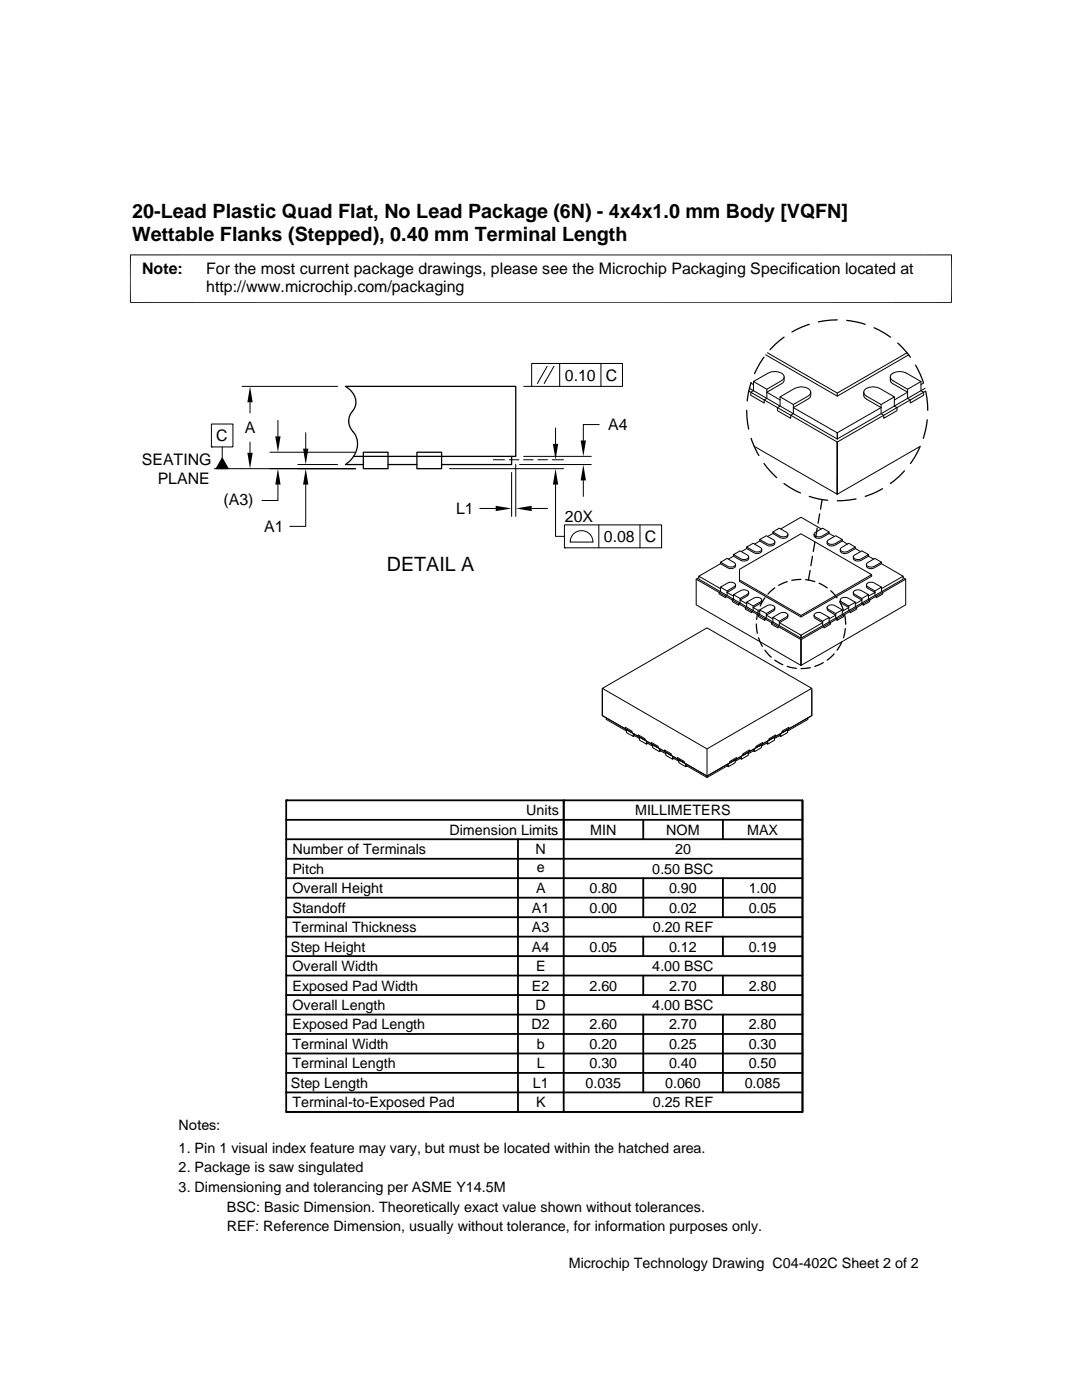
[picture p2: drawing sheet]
<svg xmlns="http://www.w3.org/2000/svg" width="216mm" height="279mm" viewBox="0 0 216 279" stroke-linecap="round" stroke-linejoin="round" font-family="sans-serif">
<g fill="none" stroke="#000" stroke-width=".2">
<path d="M26 50.8v9.7M189.9 50.8v9.7M189.9 50.9h-164M25.9 60.4h164M48.3 77.1h19.1M104.5 77.1h1.6M106.1 72.5h18.1v4.6h-18.1zM109.2 73.1l-2 3.4M110.5 73.1l-1.9 3.4M111.7 72.5v4.6M119.9 72.5v4.6M149.4 78l17.7 10.2 17.6-10.2"/>
<path d="M149.5 77.5l17.5 10.1M149.8 76.5l.5 .3M150.3 76.1l3-1.6a2.38 2.38 0 0 1 3.1 .5v.4l-.2 .4-3.2 1.9zM150.3 76.1v1.9l-.5 .3v.6l2.7 1.5v-.6l.5-.3v-1.8M152.8 70.8l14.3 8.3 14.2-8.3M153.1 70.4l14 8 13.9-8M155.7 79.2l2.9-1.7a2.4 2.4 0 0 1 3.1 .6v.4l-.2 .4-3.2 1.8zM155.7 79.2v1.8l-.6 .3v.7l2.7 1.5v-.6l.5-.3v-1.9M156.5 75.2a1.12 1.12 0 0 1-.6 1.4l-2.9 1.7 2.7 1.5M161.8 78.3a1.16 1.16 0 0 1-.6 1.4l-2.9 1.6 8.8 5.1M167.1 78.4v.7M172.3 78.3a1.16 1.16 0 0 0 .6 1.4l2.9 1.6-8.8 5.1"/>
<path d="M172.7 77.7a2.79 2.79 0 0 1 2.8-.2l3 1.7-2.7 1.5-3.1-1.8-.4-.6zM177.7 75.2a1.12 1.12 0 0 0 .5 1.4l2.9 1.7-2.6 1.5M177.9 74.6a2.71 2.71 0 0 1 2.9-.1l3 1.6-2.7 1.6-3.2-1.9-.2-.6zM178.5 79.2v1.8l.5 .3v.7l-2.7 1.5v-.6l-.5-.3v-1.9M183.8 76.1v1.9l.5 .3v.6l-2.7 1.5v-.6l-.5-.3v-1.8M184.3 76.5l-.5 .3M184.6 77.5l-17.5 10.1M42.2 84.6h4.3v4.6h-4.3zM42.2 89.2h.1M42.8 93.5h28.1M44.3 91.4l1.3 2.1h-2.5zM44.3 89.2v2.2"/>
<path d="M49.9 80.3v2.1M49.9 88.2v2.2M53.9 90.3h17M55.5 96.7v3.2h-3.2M55.5 83.9v3.2M59.4 92.7h8M61 96.7v8.4h-3.2M61 86.4v3.1M89.7 93.5h22.7M98.4 91.8h2.3M101.6 91.8h1.9M102.1 94.3v8.8"/>
<path d="M102.9 92.7v10.4M103.7 92.7h14.3M104.5 91.8h1.9M104.5 91.1h13.5M107.3 91.8h1.9M110.2 91.8h2.2M110.8 96.7v10.3h1.8M110.8 85.4v3.2M116.4 95.9v3.2M119.6 84.7h-3.2v3.2M150.5 89l16.6 9.6 16.6-9.6M167.1 86.4v1.2"/>
<path d="M167.1 88.2l-.1 10.4M95.7 101.5h3.2M106.1 101.5h3.2M112.6 104.8h19.4v4.5h-19.4zM112.6 109.3h.1M114.5 106.5a2.29 2.29 0 0 1 2.5-.4 2.29 2.29 0 0 1 1.3 2.1h-4.5l.3-1.2zM119.5 104.8v4.5M127.7 104.8v4.5M138.9 115.6v5.1l20.9 12.1 20.9-12.1v-5.1M139.4 115.3l-.5 .3 20.9 12.1 20.9-12.1-.5-.3M139.4 115v.6l20.4 11.8M143.8 112.5l-4.4 2.5 4.4 2.5"/>
<path d="M143.8 117.2l1.4-.8a1.05 1.05 0 0 1 1.6 .3l-.3 .4-1.4 .8zM143.8 112.2l1.3-.8 1.4 .9 .3 .3a1.09 1.09 0 0 1-1.6 .4zM143.8 117.2v.9l-.3 .1v.3l1.3 .8v-.3l.3-.2v-.9M143.8 112.2v.3l1.4 .8a1.09 1.09 0 0 0 1.6-.4v-.3M146.4 110.7l1.3-.8 1.4 .9 .3 .3a1.13 1.13 0 0 1-1.6 .4zM146.4 110.7v.3l1.7 .9a.86 .86 0 0 0 1.3-.8M146.4 111l-1.1 .6M146.4 118.7l1.7-.9a.79 .79 0 0 1 .8-.1 .79 .79 0 0 1 .4 .7l-1.6 1zM146.4 118.7v.9l-.3 .1v.3l1.3 .8v-.3l.3-.1v-1M146.8 116.7l-.1 .5-.2 .2-1.4 .8 1.3 .8M147.6 113.6l12.2-7.1 14.1 8.2-14.1 8.1-12.2-7.1zM149 109.2l1.3-.8 1.4 .9 .3 .3a1.07 1.07 0 0 1-1.6 .4z"/>
<path d="M149 109.2v.3l1.7 .9a.86 .86 0 0 0 1.3-.8M149 109.5l-1.1 .6M149.4 118.2l-.1 .5-.2 .2-1.4 .8 1.3 .8M151.6 107.7l1.3-.8 1.4 .8 .3 .4a1.09 1.09 0 0 1-1.6 .4zM151.6 107.7v.3l1.4 .8a1.05 1.05 0 0 0 1.6-.4v-.3M151.6 108l-1 .6M152 119.7l-.1 .5-.2 .2-1.4 .8 1.3 .8M154.2 106.2l1.3-.8 1.5 .8 .2 .4a1.11 1.11 0 0 1-1.6 .4zM154.2 106.2v.3l1.7 .9a.86 .86 0 0 0 1.3-.8M154.2 106.5l-1 .6M155.8 105.6l4-2.4 4.1 2.4M162.5 106.4l1.6-1 1.3 .8-1.7 .9a.78 .78 0 0 1-.8 0 .78 .78 0 0 1-.4-.7z"/>
<path d="M165.1 107.9l1.7-1 1.3 .8-1.8 .9a.79 .79 0 0 1-.8 .1 .79 .79 0 0 1-.4-.8zM165.4 106.2v.3l-1.7 .9a.86 .86 0 0 1-1.3-.8M165.4 106.5l1.1 .6M167.7 119.7v.5l.2 .2 1.5 .8-1.3 .8M167.7 109.5l1.7-1.1 1.3 .8-1.5 .8a1.07 1.07 0 0 1-1.5-.4zM167.7 119.5a1.25 1.25 0 0 1 1.5-.1l1.5 .8-1.3 .7-1.5-.8-.2-.2zM168.1 107.7v.3l-1.5 .8a.97 .97 0 0 1-1.6-.7M168.1 108l1 .6M170.3 118.2v.5l.2 .2 1.5 .8-1.3 .8M170.3 118a1.27 1.27 0 0 1 1.6-.1l1.4 .8-1.3 .7-1.5-.8-.2-.2zM170.3 111l1.7-1.1 1.3 .8-1.7 .9a.78 .78 0 0 1-.9 .1 .78 .78 0 0 1-.4-.7zM170.7 109.2v.3l-1.7 .9a.86 .86 0 0 1-1.3-.8"/>
<path d="M170.7 109.5l1 .6M172.9 116.7v.5l.2 .2 1.5 .8-1.3 .8M172.9 116.5a1.22 1.22 0 0 1 1.6-.1l1.4 .8-1.3 .7-1.5-.8-.2-.2zM172.9 112.5l1.7-1.1 1.3 .8-1.7 .9a.79 .79 0 0 1-.9 .1 .79 .79 0 0 1-.4-.7zM173.3 118.7v.9l.2 .1v.3l-1.3 .8v-.3l-.2-.1v-1M173.3 110.7v.3l-1.7 .9a.86 .86 0 0 1-1.3-.8M173.3 111l1 .6M173.9 114.7v.3l-14.1 8.1-12.2-7.1v-.3M175.9 112.5l4.3 2.5-4.3 2.5M175.9 117.2v.9l.2 .1v.3l-1.2 .8v-.3l-.3-.2v-.9M175.9 112.2v.3l-1.4 .8a1.09 1.09 0 0 1-1.6-.4v-.3M180.2 115v.6l-20.4 11.8"/>
<path d="M120.2 137.4l20.9-12.1 20.9 12.1-20.9 12.1zM120.2 137.7v5.1l20.9 12.1M120.2 137.4v5.4l20.9 12.1M149 120.2v.9l-.3 .1v.4l1.3 .7v-.3l.3-.1v-1M149 120.2l1.7-.9a.78 .78 0 0 1 .8-.1 .78 .78 0 0 1 .4 .7l-1.6 1zM151.6 121.7l1.4-.8a1.07 1.07 0 0 1 1.6 .3l-.3 .4-1.4 .8zM151.6 121.7v.9l-.3 .2v.3l1.3 .7v-.3l.3-.1v-1M154.2 123.2l1.4-.8a1.07 1.07 0 0 1 1.6 .4l-.2 .3-1.5 .9zM154.2 123.2v.9l-.3 .2v.3l1.4 .7v-.3l.2-.1v-.9M154.6 121.2v.5l-.3 .2-1.4 .9 1.3 .7M157.2 122.8v.5l-.2 .1-1.5 .9 4.3 2.5M159.8 122.8v.3"/>
<path d="M159.8 126.8v.6M159.8 127.7v5.1M162 137.4v5.4l-20.9 12.1M162 137.7v5.1l-20.9 12.1M162.4 122.8l.1 .5 .2 .1 1.4 .9-4.3 2.5M162.5 122.6a1.17 1.17 0 0 1 1.5-.2l1.4 .8-1.3 .8-1.4-.9-.2-.2zM165 121.2l.1 .5 .2 .2 1.5 .9-1.4 .7M165.1 121.1a1.19 1.19 0 0 1 1.5-.2l1.5 .8-1.3 .7-1.5-.8-.2-.2zM165.4 123.2v.9l.3 .2v.3l-1.3 .7v-.3l-.3-.1v-.9M168.1 121.7v.9l.2 .2v.3l-1.3 .7v-.3l-.2-.1v-1M170.7 120.2v.9l.2 .1v.4l-1.3 .7v-.3l-.2-.1v-1M121 143.3v.3l4 2.3"/>
<path d="M124.8 145.1l1.3 .8v.3l-1.3-.7zM125 145.6v.6l1.4 .8v-.6M126.4 146.7l1.2 .7M126.6 146.8l-.2 .2M127.4 146.7l1.3 .7v.3l-1.3-.7zM127.6 147.1v.6l1.4 .8v-.6M129 148.2l1.2 .7M129.2 148.4l-.2 .1M130 148.2l1.3 .7v.3l-1.3-.7zM130.2 148.6v.6l1.4 .8v-.6M131.6 149.7l1.2 .7M131.8 149.9l-.2 .1"/>
<path d="M132.6 149.7l1.3 .8v.3l-1.3-.8zM132.8 150.1v.6l1.4 .8v-.6M134.2 151.5l.3-.1-.3-.2 1.3 .7M135.2 151.2l1.3 .8v.3l-1.3-.8zM135.5 151.6v.6l1.3 .8v-.6M136.8 152.7l4.3 2.5M137.1 152.9l-.3 .1M141.1 149.5v5.7M145.1 152.9l.2 .1M145.3 152.7l-4.2 2.5M145.6 152l1.4-.8v.3l-1.4 .8zM146.7 151.6v.6l-1.4 .8v-.6"/>
<path d="M148 151.5l-.3-.1 .3-.2-1.3 .7M148.2 150.5l1.4-.8v.3l-1.4 .8zM149.3 150.1v.6l-1.3 .8v-.6M150.3 149.9l.3 .1M150.6 149.7l-1.3 .7M150.8 148.9l1.4-.7v.3l-1.4 .7zM151.9 148.6v.6l-1.3 .8v-.6M152.9 148.4l.3 .1M153.2 148.2l-1.3 .7M153.4 147.4l1.4-.7v.3l-1.4 .7zM154.5 147.1v.6l-1.3 .8v-.6M155.5 146.8l.3 .2"/>
<path d="M155.8 146.7l-1.3 .7M156 145.9l1.4-.8v.4l-1.4 .7zM157.1 145.6v.6l-1.3 .8v-.6M161.2 143.3v.3l-4.1 2.3"/>
</g>
<g fill="none" stroke="#000" stroke-width=".25">
<path d="M149.9 76.3l-.5 1.9-.3 1.8M152.4 71.3l-.8 1.2-1 2M156.4 67.3l-1.7 1.4-1.1 1.1M161.5 64.7l-1.6 .6-1.9 1M167.1 63.8l-3.8 .4M169 63.9l1.7 .3 1.9 .5M174.4 65.4l2 1.1 1.3 .8M179.1 68.5l2.6 2.8M182.7 72.9l.9 1.8 .6 1.6M184.7 78.1l.4 3.8M70.5 91.1h32.4v-14h-34a3.3 3.3 0 0 1 1.4 5 3.1 3.1 0 0 0 .5 4.5 4.6 4.6 0 0 1-1.9 6.1h3.6M72.5 90.3h4.9v3.2h-4.9z"/>
<path d="M77.4 92.7h5.8M83.2 90.3h4.9v3.2h-4.9zM102.1 91.1v1.6h-14M149 81.9l.4 3.7M149.9 87.5l.6 1.6 .9 1.8M152.4 92.5l2.6 2.8M156.4 96.5l1.3 .8 2 1.1M161.5 99.1l1.9 .5 1.8 .2M164 99.7l-.3 1.9M170.8 99.6l-3.7 .3M176.1 97.5l-1.8 1-1.7 .6M180.5 94l-1.1 1.1-1.7 1.4"/>
<path d="M183.6 89.2l-1.1 2.1-.8 1.2M185 83.8l-.3 1.8-.5 1.9M152.6 119.3l-.9 1.6M154.6 117.3l-1.4 1.3M157.1 116.1l-1.7 .7M159.8 115.6l-1.8 .2M160.8 115.7l1.8 .4M161.6 113.8l-.3 2M162.1 111l-.3 1.9M162.6 108.2l-.3 1.9M163.1 105.4l-.3 1.9M163.4 116.4l1.7 .9"/>
<path d="M163.6 102.6l-.4 1.8M165.8 117.9l1.2 1.4M150.9 124.5l.2 1.9M151.4 121.8l-.4 1.8M151.4 127.3l.7 1.7M152.6 129.8l1.3 1.3M154.6 131.7l1.6 1M157.1 133l1.8 .4M161.7 133.2l-1.9 .2M164.3 132.2l-1.7 .8M166.4 130.5l-1.3 1.2M167.5 120.1l.8 1.7"/>
<path d="M168 128.1l-1 1.7M168.5 122.7l.2 1.8M168.7 125.5l-.4 1.8M168.7 124.5h.1"/>
</g>
<g fill="none" stroke="#000" stroke-width=".36">
<path d="M57.1 159.7h103v62.2h-103zM112.5 159.7v62.2M160.1 159.7v62.2h-103M57.1 163.6h103M57.1 167.5h103M57.1 179.2h103M57.1 175.3h103M57.1 171.4h103M103.4 167.5v54.4M128.4 163.6v3.9M128.4 175.3v7.7M144.3 163.6v3.9"/>
<path d="M144.3 175.3v7.7M57.1 183h103M57.1 186.9h103M57.1 194.7h103M57.1 198.6h103M57.1 190.8h103M128.4 186.9v3.9M128.4 194.7v3.9M144.3 186.9v3.9M144.3 194.7v3.9M57.1 214.1h103M57.1 202.5h103"/>
<path d="M57.1 206.4h103M57.1 210.2h103M57.1 218h103M128.4 202.5v15.5M144.3 202.5v15.5"/>
</g>
<circle cx="57.1" cy="159.7" r=".18" fill="#000"/>
<g fill="#000">
<path d="M44.3 91.4l1.3 2.1h-2.5zM49.4 90.4h1l-.5 3.1zM49.9 77.1l.5 3.2h-1zM54.9 87.1h1.1l-.5 3.2zM55.5 93.5l.5 3.2h-1.1zM60.5 89.5h1l-.5 3.2zM61 93.5l.5 3.2h-1zM110.3 88.6h1.1l-.6 3.2zM110.8 93.5l.6 3.2h-1.1zM116.4 92.7l.5 3.2h-1zM115.9 87.9h1l-.5 3.2zM98.9 100.9l3.2 .6-3.2 .5z"/>
<path d="M102.9 101.5l3.2-.6v1.1z"/>
</g>
<g font-size="3.9">
<text x="26.4" y="43.5">20-Lead Plastic Quad Flat, No Lead Package (6N) - 4x4x1.0 mm Body [VQFN]</text>
<text x="26.4" y="48">Wettable Flanks (Stepped), 0.40 mm Terminal Length</text>
<text x="77.2" y="114">DETAIL A</text>
</g>
<g font-size="3.2">
<text x="28.4" y="54.6">Note:</text>
<text x="41.1" y="54.6">For the most current package drawings, please see the Microchip Packaging Specification located at</text>
<text x="41.1" y="58.3">http://www.microchip.com/packaging</text>
<text x="112.7" y="75.9">0.10</text>
<text x="120.9" y="76">C</text>
<text x="43.2" y="88.1">C</text>
<text x="48.8" y="86.5">A</text>
<text x="121.3" y="85.9">A4</text>
<text x="28.3" y="92.8">SEATING</text>
<text x="31.5" y="96.5">PLANE</text>
<text x="44.6" y="100.7">(A3)</text>
<text x="52.7" y="106.2">A1</text>
<text x="91" y="102.6">L1</text>
<text x="112.7" y="104.1">20X</text>
<text x="120.5" y="108.2">0.08</text>
<text x="128.7" y="108.2">C</text>
</g>
<g font-size="2.9">
<text x="89.7" y="166.6">Dimension Limits</text>
<text x="105" y="162.7">Units</text>
<text x="117.8" y="166.6">MIN</text>
<text x="126.7" y="162.7">MILLIMETERS</text>
<text x="132.9" y="166.6">NOM</text>
<text x="149.1" y="166.6">MAX</text>
<text x="58.3" y="170.5">Number of Terminals</text>
<text x="106.9" y="170.5">N</text>
<text x="134.7" y="170.5">20</text>
<text x="58.3" y="174.3">Pitch</text>
<text x="58.3" y="178.2">Overall Height</text>
<text x="107" y="178.2">A</text>
<text x="107.1" y="174.1">e</text>
<text x="117.6" y="178.2">0.80</text>
<text x="130.2" y="174.4">0.50 BSC</text>
<text x="133.5" y="178.2">0.90</text>
<text x="149.4" y="178.2">1.00</text>
<text x="58.3" y="182.1">Standoff</text>
<text x="106.2" y="186">A3</text>
<text x="106.2" y="182.1">A1</text>
<text x="117.6" y="182.1">0.00</text>
<text x="133.5" y="182.1">0.02</text>
<text x="149.4" y="182.1">0.05</text>
<text x="58" y="189.9">Step Height</text>
<text x="58.3" y="186">Terminal Thickness</text>
<text x="106.1" y="189.9">A4</text>
<text x="117.6" y="189.9">0.05</text>
<text x="130.2" y="186">0.20 REF</text>
<text x="133.5" y="189.9">0.12</text>
<text x="149.4" y="189.9">0.19</text>
<text x="58.3" y="197.7">Exposed Pad Width</text>
<text x="58.3" y="193.8">Overall Width</text>
<text x="106.2" y="197.7">E2</text>
<text x="107" y="193.8">E</text>
<text x="117.6" y="197.7">2.60</text>
<text x="130.2" y="193.8">4.00 BSC</text>
<text x="133.5" y="197.7">2.70</text>
<text x="149.4" y="197.7">2.80</text>
<text x="58.3" y="201.5">Overall Length</text>
<text x="106.9" y="201.5">D</text>
<text x="130.2" y="201.5">4.00 BSC</text>
<text x="58.3" y="205.4">Exposed Pad Length</text>
<text x="58.3" y="209.3">Terminal Width</text>
<text x="106.1" y="205.4">D2</text>
<text x="107.1" y="209.3">b</text>
<text x="117.6" y="205.4">2.60</text>
<text x="117.6" y="209.3">0.20</text>
<text x="133.5" y="205.4">2.70</text>
<text x="133.5" y="209.3">0.25</text>
<text x="149.4" y="205.4">2.80</text>
<text x="149.4" y="209.3">0.30</text>
<text x="58.3" y="213.2">Terminal Length</text>
<text x="107.1" y="213.2">L</text>
<text x="117.6" y="213.2">0.30</text>
<text x="133.5" y="213.2">0.40</text>
<text x="149.4" y="213.2">0.50</text>
<text x="58" y="217.1">Step Length</text>
<text x="58.3" y="221">Terminal-to-Exposed Pad</text>
<text x="106.3" y="217.1">L1</text>
<text x="107" y="221">K</text>
<text x="116.8" y="217.1">0.035</text>
<text x="130.2" y="221">0.25 REF</text>
<text x="132.7" y="217.1">0.060</text>
<text x="148.6" y="217.1">0.085</text>
<text x="35.6" y="225.5">Notes:</text>
<text x="35.6" y="230.1">1. Pin 1 visual index feature may vary, but must be located within the hatched area.</text>
<text x="35.6" y="234">2. Package is saw singulated</text>
<text x="35.6" y="237.9">3. Dimensioning and tolerancing per ASME Y14.5M</text>
<text x="45.2" y="245.7">REF: Reference Dimension, usually without tolerance, for information purposes only.</text>
<text x="45.2" y="242">BSC: Basic Dimension. Theoretically exact value shown without tolerances.</text>
<text x="113.5" y="253">Microchip Technology Drawing C04-402C Sheet 2 of 2</text>
</g>
</svg>
